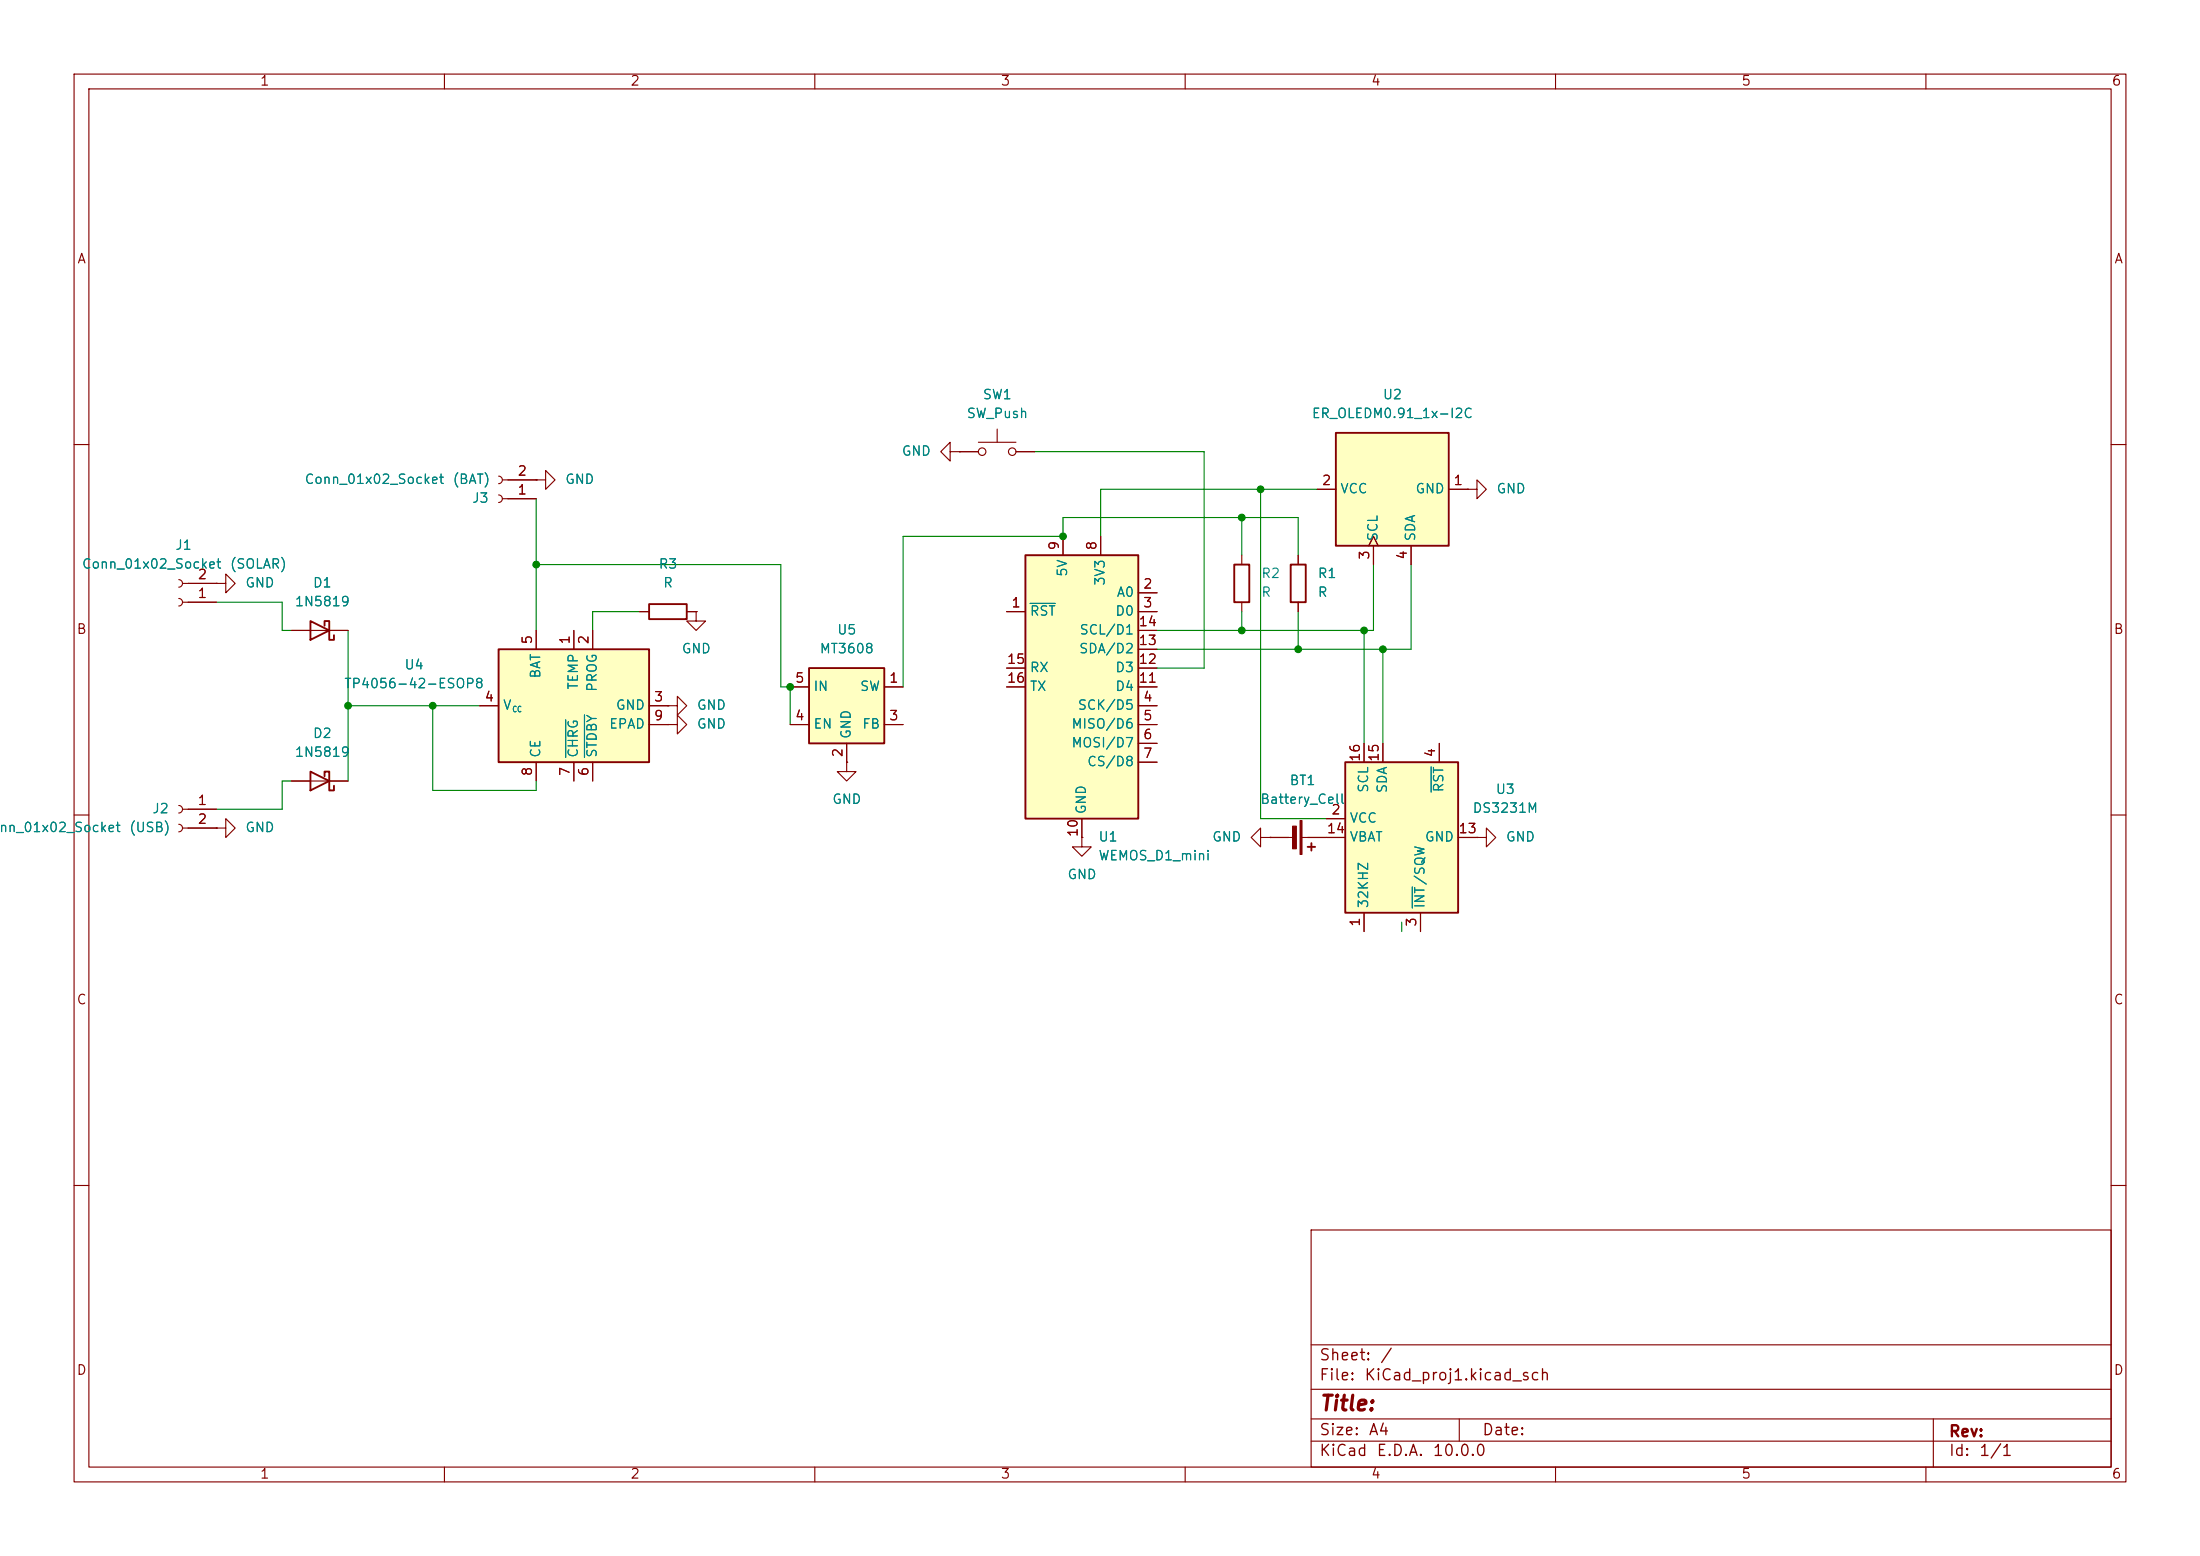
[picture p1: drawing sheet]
<svg xmlns="http://www.w3.org/2000/svg" width="297mm" height="210mm" viewBox="0 0 297 210" stroke-linecap="round" stroke-linejoin="round" font-family="sans-serif">
<g fill="none" stroke="#840000" stroke-width=".15">
<path d="M10 10h277v190h-277zM12 12h273v186h-273zM60 10v2M110 10v2M160 10v2M210 10v2M260 10v2M10 60h2M285 60h2M10 110h2M285 110h2M10 160h2"/>
<path d="M177 166h108v32h-108zM285 160h2M60 198v2M110 198v2M160 198v2M177 194.5h108M177 191.5h108M177 187.5h108M177 181.5h108M197 191.5v3M210 198v2M260 198v2"/>
<path d="M261 191.5v6.5"/>
</g>
<path d="M138.4 74.9h15.3v35.6h-15.3z" fill="#ffffc2"/>
<path d="M138.4 74.9h15.3v35.6h-15.3z" fill="none" stroke="#840000" stroke-width=".25"/>
<g fill="none" stroke="#840000" stroke-width=".15">
<path d="M72.4 64.8h1.3v-1.3l1.2 1.3-1.2 1.2v-1.2M72.4 64.8h.1M143.5 72.4v2.5M148.6 72.4v2.5M198.1 66h1.3v-1.2l1.3 1.2-1.3 1.3v-1.3M198.1 66h.1M135.9 82.6h2.5M135.9 92.7h2.5M135.9 90.2h2.5M153.7 82.6h2.5M153.7 80h2.5M153.7 95.3h2.5"/>
<path d="M153.7 97.8h2.5M153.7 92.7h2.5M153.7 90.2h2.5M153.7 87.6h2.5M153.7 85.1h2.5M24.1 108.7a.51 .51 0 0 1 .5 .5 .51 .51 0 0 1-.5 .5M24.1 111.3a.51 .51 0 0 1 .5 .5 .51 .51 0 0 1-.5 .5M24.6 109.2h4.6M24.6 111.8h4.6M29.2 111.8h1.3v-1.3l1.2 1.3-1.2 1.2v-1.2M29.2 111.8h.1M146 110.5v2.5"/>
<path d="M153.7 100.3h2.5M153.7 102.9h2.5"/>
</g>
<path d="M139.1 81.4h3.4" fill="none" stroke="#008484" stroke-width=".15"/>
<path d="M67.3 87.6h20.3v15.3h-20.3z" fill="#ffffc2"/>
<path d="M67.3 87.6h20.3v15.3h-20.3zM41.9 104.1l2.5 1.3-2.5 1.3zM43.8 104.8v-.7h.6v2.6h.7v-.7M176.5 114.3h1M177 113.8v1" fill="none" stroke="#840000" stroke-width=".25"/>
<g fill="none" stroke="#840000" stroke-width=".15">
<path d="M24.1 78.2a.51 .51 0 0 1 .5 .5 .51 .51 0 0 1-.5 .5M24.6 78.7h4.6M29.2 78.7h1.3v-1.2l1.2 1.2-1.2 1.3v-1.3M29.2 78.7h.1M24.1 80.8a.51 .51 0 0 1 .5 .5 .51 .51 0 0 1-.5 .5M24.6 81.3h4.6M64.8 95.3h2.5M72.4 85.1v2.5M77.5 85.1v2.5M80 85.1v2.5M87.6 95.3h2.6M87.6 97.8h2.6"/>
<path d="M39.4 105.4h7.6M72.4 102.9v2.5M77.5 102.9v2.5M80 102.9v2.5M171.4 113h3.4M175.8 113h3.3M199.4 113h1.3v-1.2l1.2 1.2-1.2 1.3v-1.3M199.4 113h.1"/>
</g>
<path d="M76.4 97.1v5.1M78.9 96.5v5.7" fill="none" stroke="#008484" stroke-width=".15"/>
<g fill="#840000" stroke="#840000" stroke-width=".15">
<path d="M175.5 110.7h.3v4.6h-.3z"/>
<path d="M174.5 111.5h.5v3.1h-.5z"/>
</g>
<path d="M181.6 102.9h15.2v20.3h-15.2z" fill="#ffffc2"/>
<path d="M41.9 83.8l2.5 1.3-2.5 1.3zM43.8 84.5v-.7h.6v2.6h.7v-.7M181.6 102.9h15.2v20.3h-15.2z" fill="none" stroke="#840000" stroke-width=".25"/>
<g fill="none" stroke="#840000" stroke-width=".15">
<path d="M67.3 66.8a.51 .51 0 0 1 .5 .5 .51 .51 0 0 1-.5 .5M67.3 64.3a.51 .51 0 0 1 .5 .5 .51 .51 0 0 1-.5 .5M67.8 67.3h4.6M67.8 64.8h4.6M39.4 85.1h7.6M94 82.6v1.2h1.2l-1.2 1.3-1.3-1.3h1.3M94 82.6h.1M179.1 110.5h2.5M179.1 113h2.5M184.1 100.3v2.6M186.7 100.3v2.6M194.3 100.3v2.6"/>
<path d="M196.8 113h2.6M184.1 123.2v2.5M191.8 123.2v2.5"/>
</g>
<path d="M190.7 119.7v2.9M193.2 103.5v3.4" fill="none" stroke="#008484" stroke-width=".15"/>
<path d="M180.3 58.4h15.3v15.3h-15.3z" fill="#ffffc2"/>
<path d="M180.3 58.4h15.3v15.3h-15.3zM166.6 76.2h2.1v5.1h-2.1zM174.2 76.2h2.1v5.1h-2.1zM87.6 81.5h5.1v2.1h-5.1z" fill="none" stroke="#840000" stroke-width=".25"/>
<g fill="none" stroke="#840000" stroke-width=".15">
<path d="M132.1 59.7h5.1M134.6 57.9v1.8M128.3 61v-1.3l-1.3 1.3 1.3 1.2v-1.2h1.2M129.5 61h.1M129.5 61h2.6M137.2 61h2.5M167.6 74.9v1.3M175.3 74.9v1.3M177.8 66h2.5M184.8 73.7l.6-1.3 .7 1.3M185.4 73.7v2.5M190.5 73.7v2.5"/>
<path d="M195.6 66h2.5M86.4 82.6h1.2M90.2 97.8h1.2v-1.3l1.3 1.3-1.3 1.3v-1.3M90.2 97.8h.1M90.2 95.3h1.2v-1.3l1.3 1.3-1.3 1.2v-1.2M90.2 95.3h.1M92.7 82.6h1.3M167.6 81.3v1.3M175.3 81.3v1.3M114.3 102.9v1.2h1.3l-1.3 1.3-1.3-1.3h1.3M114.3 102.9h.1M146 113v1.3h1.3l-1.3 1.3-1.2-1.3h1.2"/>
<path d="M146 113h.1M170.2 113v-1.2l-1.3 1.2 1.3 1.3v-1.3h1.2M171.4 113h.1"/>
<circle cx="132.6" cy="61" r=".51"/>
<circle cx="136.7" cy="61" r=".51"/>
</g>
<path d="M109.2 90.2h10.2v10.1h-10.2z" fill="#ffffc2"/>
<path d="M109.2 90.2h10.2v10.1h-10.2z" fill="none" stroke="#840000" stroke-width=".25"/>
<g fill="none" stroke="#840000" stroke-width=".15">
<path d="M25.4 78.7h3.8M29.2 78.7h.1M68.6 67.3h3.8M68.6 64.8h3.8M72.4 64.8h.1M129.5 61h.1M129.5 61h2.6M137.2 61h2.5M143.5 72.4v2.5M148.6 72.4v2.5M175.3 74.9v1.3M177.8 66h2.5"/>
<path d="M184.8 73.7l.6-1.3 .7 1.3M185.4 73.7v2.5M190.5 73.7v2.5M195.6 66h2.5M198.1 66h.1M25.4 81.3h3.8M39.4 85.1h2.5M44.4 85.1h2.6M64.8 95.3h2.5M72.4 85.1v2.5M77.5 85.1v2.5M80 85.1v2.5"/>
<path d="M86.4 82.6h1.2M87.6 97.8h2.6M87.6 95.3h2.6M90.2 95.3h.1M90.2 97.8h.1M92.7 82.6h1.3M94 82.6h.1M106.7 92.7h2.5M106.7 97.8h2.5M119.4 92.7h2.5M119.4 97.8h2.5M135.9 92.7h2.5"/>
<path d="M135.9 82.6h2.5M135.9 90.2h2.5M153.7 92.7h2.5M153.7 97.8h2.5M153.7 82.6h2.5M153.7 80h2.5M153.7 95.3h2.5M153.7 90.2h2.5M153.7 87.6h2.5M153.7 85.1h2.5M175.3 81.3v1.3M25.4 109.2h3.8"/>
<path d="M25.4 111.8h3.8M29.2 111.8h.1M39.4 105.4h2.5M44.4 105.4h2.6M72.4 102.9v2.5M77.5 102.9v2.5M80 102.9v2.5M114.3 102.9h.1M114.3 100.3v2.6M146 113h.1M146 110.5v2.5M153.7 100.3h2.5"/>
<path d="M153.7 102.9h2.5M171.4 113h.1M171.4 113h2.6M176.5 113h5.1M179.1 110.5h2.5M184.1 100.3v2.6M186.7 100.3v2.6M194.3 100.3v2.6M196.8 113h2.6M199.4 113h.1M184.1 123.2v2.5M191.8 123.2v2.5"/>
</g>
<g fill="none" stroke="#008400" stroke-width=".15">
<path d="M72.4 76.2h33v16.5h1.3v5.1M72.4 67.3v17.8M139.7 61h22.9v29.2h-6.4M167.6 69.9v5M170.2 66v44.5h8.9M175.3 74.9v-5h-31.8v2.5h-21.6v20.3M177.8 66h-29.2v6.4M185.4 76.2v8.9h-29.2M190.5 76.2v11.4h-34.3M29.2 81.3h8.9v3.8h1.3M47 85.1v20.3M47 95.3h17.8"/>
<path d="M58.4 95.3v11.4h14v-1.3M86.4 82.6h-6.4v2.5M167.6 82.6v2.5M175.3 82.6v5M184.1 85.1v15.2M186.7 87.6v12.7M39.4 105.4h-1.3v3.8h-8.9M189.2 124.5v1.2"/>
</g>
<path d="M76.4 97.1v5.1M78.9 96.5v5.7M139.1 81.4h3.4M190.7 119.7v2.9M193.2 103.5v3.4" fill="none" stroke="#008484" stroke-width=".15"/>
<g fill="#008400" stroke="#008400" stroke-width=".14">
<circle cx="184.1" cy="85.1" r=".46"/>
<circle cx="186.7" cy="87.6" r=".46"/>
<circle cx="167.6" cy="69.9" r=".46"/>
<circle cx="175.3" cy="87.6" r=".46"/>
<circle cx="167.6" cy="85.1" r=".46"/>
<circle cx="170.2" cy="66" r=".46"/>
<circle cx="143.5" cy="72.4" r=".46"/>
<circle cx="106.7" cy="92.7" r=".46"/>
<circle cx="47" cy="95.3" r=".46"/>
<circle cx="58.4" cy="95.3" r=".46"/>
<circle cx="72.4" cy="76.2" r=".46"/>
</g>
<text font-size="2" fill="#840000" x="178" y="190.9">Title:</text>
<g font-size="1.5" fill="#840000">
<text x="178" y="184">Sheet:</text>
<text x="186.2" y="184">/</text>
<text x="178" y="186.7">File:</text>
<text x="184.1" y="186.7">KiCad_proj1.kicad_sch</text>
<text x="178" y="196.9">KiCad</text>
<text x="178" y="194.1">Size:</text>
<text x="184.7" y="194.1">A4</text>
<text x="185.7" y="196.9">E.D.A.</text>
<text x="193.3" y="196.9">10.0.0</text>
<text x="200" y="194.1">Date:</text>
<text x="263" y="194.3">Rev:</text>
<text x="263" y="196.9">Id:</text>
<text x="267.1" y="196.9">1/1</text>
</g>
<g font-size="1.3" fill="#840000">
<text x="35" y="11.9">1</text>
<text x="85" y="11.9">2</text>
<text x="135" y="11.9">3</text>
<text x="185" y="11.9">4</text>
<text x="235" y="11.9">5</text>
<text x="285" y="11.9">6</text>
<text x="10.3" y="35.9">A</text>
<text x="285.3" y="35.9">A</text>
<text x="69.8" y="64.5">2</text>
<text x="178.4" y="65.8">2</text>
<text x="196.1" y="65.8">1</text>
<text x="69.8" y="67.1">1</text>
<text x="143.3" y="74.4" transform="rotate(-90 143.3 74.4)">9</text>
<text x="148.3" y="74.4" transform="rotate(-90 148.3 74.4)">8</text>
<text x="185.2" y="75.6" transform="rotate(-90 185.2 75.6)">3</text>
<text x="190.2" y="75.6" transform="rotate(-90 190.2 75.6)">4</text>
<text x="26.6" y="81">1</text>
<text x="26.6" y="78.5">2</text>
<text x="136.5" y="82.3">1</text>
<text x="154.2" y="79.8">2</text>
<text x="154.2" y="82.3">3</text>
<text x="10.3" y="85.9">B</text>
<text x="72.1" y="87.1" transform="rotate(-90 72.1 87.1)">5</text>
<text x="77.2" y="87.1" transform="rotate(-90 77.2 87.1)">1</text>
<text x="79.8" y="87.1" transform="rotate(-90 79.8 87.1)">2</text>
<text x="135.8" y="89.9">15</text>
<text x="153.6" y="89.9">12</text>
<text x="153.6" y="87.4">13</text>
<text x="153.6" y="84.8">14</text>
<text x="285.3" y="85.9">B</text>
<text x="65.3" y="95">4</text>
<text x="88.2" y="95">3</text>
<text x="107.2" y="92.5">5</text>
<text x="119.9" y="92.5">1</text>
<text x="135.8" y="92.5">16</text>
<text x="153.6" y="92.5">11</text>
<text x="154.2" y="95">4</text>
<text x="88.2" y="97.5">9</text>
<text x="107.2" y="97.5">4</text>
<text x="119.9" y="97.5">3</text>
<text x="154.2" y="97.5">5</text>
<text x="154.2" y="100.1">6</text>
<text x="72.1" y="104.8" transform="rotate(-90 72.1 104.8)">8</text>
<text x="77.2" y="104.8" transform="rotate(-90 77.2 104.8)">7</text>
<text x="79.8" y="104.8" transform="rotate(-90 79.8 104.8)">6</text>
<text x="114" y="102.3" transform="rotate(-90 114 102.3)">2</text>
<text x="154.2" y="102.6">7</text>
<text x="183.9" y="102.9" transform="rotate(-90 183.9 102.9)">16</text>
<text x="186.4" y="102.9" transform="rotate(-90 186.4 102.9)">15</text>
<text x="194.1" y="102.3" transform="rotate(-90 194.1 102.3)">4</text>
<text x="26.6" y="109">1</text>
<text x="26.6" y="111.5">2</text>
<text x="145.8" y="113.1" transform="rotate(-90 145.8 113.1)">10</text>
<text x="179" y="112.8">14</text>
<text x="179.6" y="110.2">2</text>
<text x="196.8" y="112.8">13</text>
<text x="183.9" y="125.2" transform="rotate(-90 183.9 125.2)">1</text>
<text x="191.5" y="125.2" transform="rotate(-90 191.5 125.2)">3</text>
<text x="10.3" y="135.9">C</text>
<text x="285.3" y="135.9">C</text>
<text x="10.3" y="185.9">D</text>
<text x="285.3" y="185.9">D</text>
<text x="35" y="199.9">1</text>
<text x="85" y="199.9">2</text>
<text x="135" y="199.9">3</text>
<text x="185" y="199.9">4</text>
<text x="235" y="199.9">5</text>
<text x="285" y="199.9">6</text>
</g>
<g font-size="1.3" fill="#008484">
<text x="130.4" y="56.7">SW_Push</text>
<text x="132.6" y="54.2">SW1</text>
<text x="177" y="56.7">ER_OLEDM0.91_1x-I2C</text>
<text x="186.6" y="54.2">U2</text>
<text x="41" y="65.6">Conn_01x02_Socket</text>
<text x="61" y="65.6">(BAT)</text>
<text x="76.2" y="65.6">GND</text>
<text x="121.6" y="61.8">GND</text>
<text x="63.6" y="68.2">J3</text>
<text x="180.8" y="66.9">VCC</text>
<text x="191" y="66.9">GND</text>
<text x="201.9" y="66.9">GND</text>
<text x="11" y="77.1">Conn_01x02_Socket</text>
<text x="23.6" y="74.5">J1</text>
<text x="30.9" y="77.1">(SOLAR)</text>
<text x="88.8" y="77.1">R3</text>
<text x="144.4" y="77.9" transform="rotate(-90 144.4 77.9)">5V</text>
<text x="186.3" y="73.2" transform="rotate(-90 186.3 73.2)">SCL</text>
<text x="191.4" y="73.2" transform="rotate(-90 191.4 73.2)">SDA</text>
<text x="33" y="79.6">GND</text>
<text x="39.7" y="82.1">1N5819</text>
<text x="42.2" y="79.6">D1</text>
<text x="89.4" y="79.6">R</text>
<text x="138.9" y="83.4">RST</text>
<text x="149.5" y="79.1" transform="rotate(-90 149.5 79.1)">3V3</text>
<text x="150.5" y="83.4">D0</text>
<text x="150.7" y="80.9">A0</text>
<text x="170.2" y="78.3">R2</text>
<text x="170.2" y="80.9">R</text>
<text x="177.8" y="78.3">R1</text>
<text x="177.8" y="80.9">R</text>
<text x="91.9" y="88.5">GND</text>
<text x="110.6" y="88.5">MT3608</text>
<text x="112.9" y="86">U5</text>
<text x="145.6" y="88.5">SDA/D2</text>
<text x="145.6" y="86">SCL/D1</text>
<text x="46.4" y="93.2">TP4056-42-ESOP8</text>
<text x="54.5" y="90.7">U4</text>
<text x="73.3" y="91.7" transform="rotate(-90 73.3 91.7)">BAT</text>
<text x="78.3" y="93.2" transform="rotate(-90 78.3 93.2)">TEMP</text>
<text x="80.9" y="93.5" transform="rotate(-90 80.9 93.5)">PROG</text>
<text x="109.7" y="93.6">IN</text>
<text x="116" y="93.6">SW</text>
<text x="138.9" y="91">RX</text>
<text x="138.9" y="93.6">TX</text>
<text x="150.5" y="93.6">D4</text>
<text x="150.5" y="91">D3</text>
<text x="42.2" y="99.9">D2</text>
<text x="67.8" y="96.1">V</text>
<text x="82.1" y="98.7">EPAD</text>
<text x="83" y="96.1">GND</text>
<text x="94" y="98.7">GND</text>
<text x="94" y="96.1">GND</text>
<text x="109.7" y="98.7">EN</text>
<text x="115.2" y="99.8" transform="rotate(-90 115.2 99.8)">GND</text>
<text x="116.3" y="98.7">FB</text>
<text x="144.6" y="98.7">MISO/D6</text>
<text x="144.6" y="101.2">MOSI/D7</text>
<text x="145.4" y="96.1">SCK/D5</text>
<text x="39.7" y="102.5">1N5819</text>
<text x="73.3" y="102.4" transform="rotate(-90 73.3 102.4)">CE</text>
<text x="78.3" y="102.4" transform="rotate(-90 78.3 102.4)">CHRG</text>
<text x="80.9" y="102.4" transform="rotate(-90 80.9 102.4)">STDBY</text>
<text x="146.7" y="103.7">CS/D8</text>
<text x="174" y="106.3">BT1</text>
<text x="185" y="107.1" transform="rotate(-90 185 107.1)">SCL</text>
<text x="187.6" y="107.1" transform="rotate(-90 187.6 107.1)">SDA</text>
<text x="195.2" y="107" transform="rotate(-90 195.2 107)">RST</text>
<text x="201.8" y="107.5">U3</text>
<text x="-.2" y="112.6">nn_01x02_Socket</text>
<text x="17.3" y="112.6">(USB)</text>
<text x="20.5" y="110.1">J2</text>
<text x="33" y="112.6">GND</text>
<text x="112.3" y="108.8">GND</text>
<text x="146.9" y="110" transform="rotate(-90 146.9 110)">GND</text>
<text x="148.2" y="113.9">U1</text>
<text x="163.6" y="113.9">GND</text>
<text x="170" y="108.8">Battery_Cell</text>
<text x="182.1" y="111.4">VCC</text>
<text x="182.1" y="113.9">VBAT</text>
<text x="192.3" y="113.9">GND</text>
<text x="198.7" y="110">DS3231M</text>
<text x="203.2" y="113.9">GND</text>
<text x="144" y="119">GND</text>
<text x="148.2" y="116.4">WEMOS_D1_mini</text>
<text x="185" y="122.7" transform="rotate(-90 185 122.7)">32KHZ</text>
<text x="192.6" y="122.7" transform="rotate(-90 192.6 122.7)">INT/SQW</text>
</g>
<text font-size=".8" fill="#008484" x="69.1" y="96.3">CC</text>
</svg>
